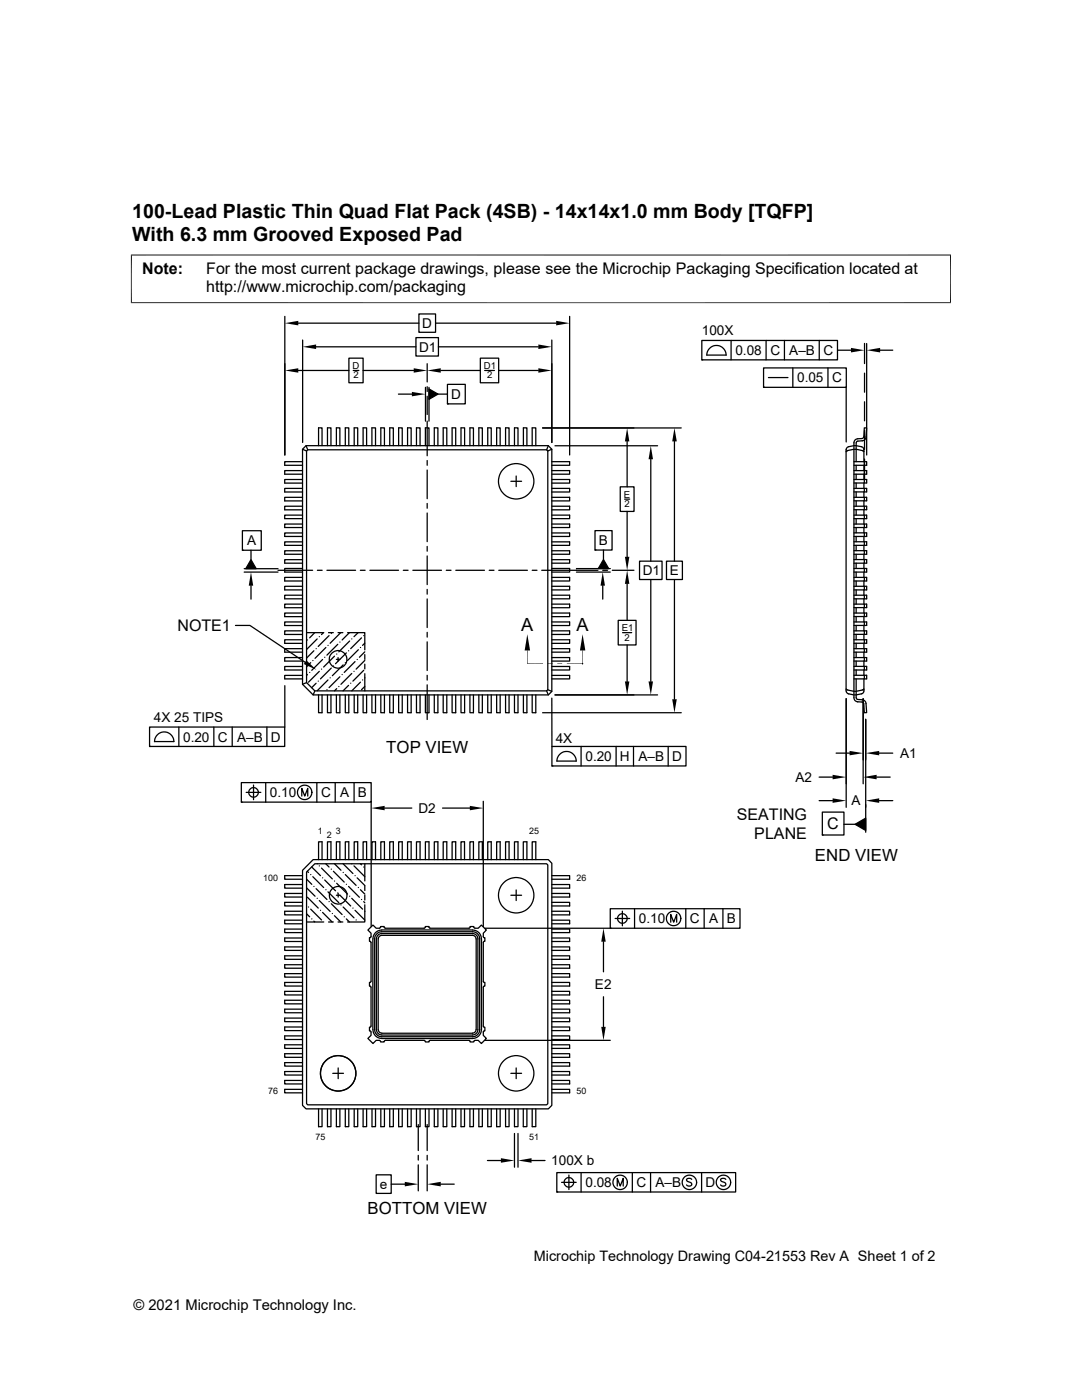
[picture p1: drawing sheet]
<svg xmlns="http://www.w3.org/2000/svg" width="216mm" height="279mm" viewBox="0 0 216 279" stroke-linecap="round" stroke-linejoin="round" font-family="sans-serif">
<g fill="none" stroke="#000" stroke-width=".25">
<path d="M56.8 63.1v27.7M59.5 73.9h10.1M59.5 64.5h24.1M60.4 67.9v20.4M63.1 69.2h19.9M69.6 71.5h2.9v4.9h-2.9zM70.5 73.9h1.1M72.5 73.9h10M79.5 78.7h2.7M83 67.4h4.5v3.7h-4.5zM83.6 62.7h3.3v3.6h-3.3zM84.9 77.3v6.8"/>
<path d="M85.2 72.6v3.6M85.2 77.2v.9M85.2 79.1v3.6M85.6 77.3v6.8M85.6 77.6l1.8 1.1-1.8 1zM86.9 64.5h24.1M87.4 78.7h1.9M87.5 69.2h19.9M87.9 73.9h7.9M89.3 76.7h3.5v3.9h-3.5zM95.8 71.5h3.7v4.9h-3.7zM96.7 73.9h2"/>
<path d="M99.5 73.9h7.9M110.1 67.9v20.4M113.7 63.1v27.7M140 67.9h27.1v3.9h-27.1zM140 71.8h.1M144.9 70.9a1.93 1.93 0 0 0-1.9-2 1.93 1.93 0 0 0-2 2h3.9M145.9 67.9v3.9M152.4 73.4h16.5v3.9h-16.5zM152.4 77.3h.1M152.9 67.9v3.9M153.3 75.4h3.9M156.5 67.9v3.9"/>
<path d="M158.2 73.4v3.9M163.5 67.9v3.9M165.2 73.4v3.9M167.1 69.9h2.7M168.8 77.3v10.9M172.5 68.5v4.1M172.5 74.5v3.8M172.9 68.6v22.2M175.4 69.9h2.7M60.4 89.7l.8 .3M60.4 92.1h-3.6v.8h3.6M60.4 93.9h-3.6v.7h3.6"/>
<path d="M60.4 95.7h-3.6v.7h3.6M60.4 97.5h-3.6v.7h3.6M60.4 99.3h-3.6v.7h3.6M61.1 88.9h48.3l.7 .8v48.3l-.7 .7h-46.9l-2.1-2.1v-46.9zM61.1 88.9l.3 .9M61.2 90l.2-.2h47.7l.2 .2v47.6l-.2 .3h-46.3l-1.6-1.7zM64.3 88.9v-3.5h-.7v3.5M65.3 88.9v-3.5h.7v3.5M67.1 88.9v-3.5h.7v3.5M68.9 88.9v-3.5h.7v3.5M70.7 88.9v-3.5h.7v3.5M72.5 88.9v-3.5h.7v3.5"/>
<path d="M74.2 88.9v-3.5h.7v3.5M76 88.9v-3.5h.7v3.5M77.8 88.9v-3.5h.7v3.5M79.5 88.9v-3.5h.8v3.5M81.3 88.9v-3.5h.7v3.5M83.1 88.9v-3.5h.7v3.5M84.9 88.9v-3.5h.7v3.5M85.2 84.1v6.9M85.2 91.9v1M85.2 93.8v5.7M86.7 88.9v-3.5h.7v3.5M88.4 88.9v-3.5h.8v3.5"/>
<path d="M89.3 80.6h.1M90.2 88.9v-3.5h.7v3.5M92 88.9v-3.5h.7v3.5M93.8 88.9v-3.5h.7v3.5M95.5 88.9v-3.5h.7v3.5M97.3 88.9v-3.5h.7v3.5M99.1 88.9v-3.5h.7v3.5M100.9 88.9v-3.5h.7v3.5M101.9 96.1h2.2M102.7 88.9v-3.5h.7v3.5M103 95v2.1M104.4 88.9v-3.5h.7v3.5"/>
<path d="M106.2 88.9v-3.5h.7v3.5M108.3 85.4h27.6M109.4 88.9l-.3 .9M110.1 92.1h3.6v.8h-3.6M110.1 93.9h3.6v.7h-3.6M110.1 95.7h3.6v.7h-3.6M110.1 97.5h3.6v.7h-3.6M110.1 99.3h3.6v.7h-3.6M110.1 89.7l-.8 .3M110.7 89h20.5M123.8 97.2h2.7v4.9h-2.7zM124.6 99.6h1"/>
<path d="M125.1 88.1v9.1M129.9 91.7v20.3M134.6 88.1v23.9M168.8 89.7v48.2M168.8 89.7l.4-.5a3.3 3.3 0 0 1 3.1 .3l.1 2.6M168.9 90.1h-.1M169.1 89.9l-.2 .2M169.1 89.9l1.3-.2 1.7 .2M170.4 93.9h2.5v.7h-2.5M170.4 95.7h2.5v.7h-2.5M170.4 97.5h2.5v.7h-2.5M170.4 99.3h2.5v.6h-2.5"/>
<path d="M170.4 92.1h2.5v.8h-2.5M170.8 92.9v1M170.8 94.6v1.1M170.8 96.4v1.1M170.8 98.2v1.1M170.8 99.9v1.1M172 87.5l.3-.3 .2-1.8h.4l-.1 1.8a.8 .8 0 0 1-.8 .8h-.8l-.3 .2-.1 3.9M172 87.5l-.8 .1a.79 .79 0 0 0-.8 .8v50.9a.8 .8 0 0 0 .7 .8h.9l.3 .2 .2 1.9h.4l-.1-1.8a.8 .8 0 0 0-.7-.7l-.9-.1-.3-.2-.1-3.9M172.1 89.9l.2 .2M172.4 90.1h.1M172.4 92.9v1M172.4 94.6v1.1"/>
<path d="M172.4 96.4v1.1M172.4 98.2v1.1M172.4 99.9v1.1M172.5 92.1v.8M172.5 93.9v.7M172.5 95.7v.7M172.5 97.5v.7M172.5 99.3v.6M172.5 80.2v3.8M172.5 85.9v3.8M172.5 91.6v4M48.4 105.9h3.7v3.9h-3.7z"/>
<path d="M48.4 109.8h.1M48.7 114.2h6.8M48.7 113.5h6.8M50.1 116.9v2.7M50.1 111.7l1 1.8h-2.1zM50.1 109.8v1.9M55.5 113.8h6.9M60.4 101h-3.6v.7h3.6M60.4 102.8h-3.6v.7h3.6M60.4 104.6h-3.6v.7h3.6M60.4 106.4h-3.6v.7h3.6M60.4 108.1h-3.6v.7h3.6"/>
<path d="M60.4 109.9h-3.6v.7h3.6M60.4 111.7h-3.6v.7h3.6M60.4 113.5h-3.6v.7h3.6M60.4 115.2h-3.6v.8h3.6M60.4 117h-3.6v.7h3.6M60.4 118.8h-3.6v.7h3.6M63.3 113.8h1M65.2 113.8h5.8M71.9 113.8h1M73.8 113.8h5.7M80.5 113.8h.9M82.4 113.8h5.7"/>
<path d="M85.2 100.5v.9M85.2 102.4v5.7M85.2 109.1v.9M85.2 111v5.7M85.2 117.6v1M85.2 119.5v5.7M89 113.8h1M91 113.8h5.7M97.6 113.8h1M99.5 113.8h5.7M106.2 113.8h.9M110.1 101h3.6v.7h-3.6"/>
<path d="M110.1 102.8h3.6v.7h-3.6M110.1 104.6h3.6v.7h-3.6M110.1 106.4h3.6v.7h-3.6M110.1 108.1h3.6v.7h-3.6M110.1 109.9h3.6v.7h-3.6M110.1 111.7h3.6v.7h-3.6M110.1 113.5h3.6v.7h-3.6M110.1 115.2h3.6v.8h-3.6M110.1 117h3.6v.7h-3.6M110.1 118.8h3.6v.7h-3.6M115 114.2h6.8M115 113.5h6.8"/>
<path d="M118.7 105.9h3.4v3.9h-3.4zM118.7 109.8h.1M119.3 113.8h-11.2M120.3 113.8h.9M120.3 116.9v2.7M120.4 111.7l1.1 1.8h-2.1zM120.4 109.8v1.9M122.2 113.8h4.3M125.1 102.1v9M125.1 116.5v7.3M127.6 112h4.5v3.7h-4.5zM129.9 115.7v20.3"/>
<path d="M133 112h3.2v3.7h-3.2zM134.6 115.7v23.9M170.4 101h2.5v.7h-2.5M170.4 102.8h2.5v.7h-2.5M170.4 104.6h2.5v.7h-2.5M170.4 106.3h2.5v.8h-2.5M170.4 109.9h2.5v.7h-2.5M170.4 111.7h2.5v.7h-2.5M170.4 113.5h2.5v.7h-2.5M170.4 115.2h2.5v.8h-2.5M170.4 117h2.5v.7h-2.5M170.4 118.8h2.5v.7h-2.5"/>
<path d="M170.4 108.1h2.5v.7h-2.5M170.8 101.7v1.1M170.8 103.5v1.1M170.8 105.3v1M170.8 107.1v1M170.8 108.8v1.1M170.8 110.6v1.1M170.8 112.4v1.1M170.8 114.2v1M170.8 116v1M170.8 117.7v1.1M170.8 119.5v1.1"/>
<path d="M172.4 101.7v1.1M172.4 103.5v1.1M172.4 105.3v1M172.4 107.1v1M172.4 108.8v1.1M172.4 110.6v1.1M172.4 112.4v1.1M172.4 114.2v1M172.4 116v1M172.4 117.7v1.1M172.4 119.5v1.1M172.5 101v.7"/>
<path d="M172.5 102.8v.7M172.5 104.6v.7M172.5 106.3v.8M172.5 108.1v.7M172.5 109.9v.7M172.5 111.7v.7M172.5 113.5v.7M172.5 115.2v.8M172.5 117v.7M172.5 118.8v.7M47 124.8h2.9l11 7.4M56.8 136.8v8.3"/>
<path d="M60.4 134.8h-3.6v.7h3.6M60.4 120.6h-3.6v.7h3.6M60.4 122.3h-3.6v.8h3.6M60.4 124.1h-3.6v.7h3.6M60.4 125.9h-3.6v.7h3.6M60.4 127.7h-3.6v.7h3.6M60.4 129.5h-3.6v.7h3.6M60.4 131.2h-3.6v.7h3.6M60.4 133h-3.6v.7h3.6M61.2 126.3h3.4M61.2 136.2l-.8 .4M61.3 134.6l-.1 .2"/>
<path d="M61.3 127.7h.1M61.8 134.2h.1M62 132.2l-.8 .9M62.4 131.8h.1M62.6 129.9l-1.4 1.4M62.8 126.3l-1 1M62.8 137.9l-.3 .8M63.1 129.5h.1M63.1 136.4l-.9 .8M63.3 127.5l-2.1 2.1M63.5 135.9h.1M63.6 138.7v3.5h.7v-3.5"/>
<path d="M63.7 134l-2.1 2.1M63.7 127.1h.1M64.2 133.5h.1M64.4 131.6l-2.2 2.2M64.5 126.3l-.3 .3M64.8 131.2h.1M65 129.2l-2.1 2.2M65.2 137.6h.1M65.3 138.7v3.5h.7v-3.5M65.4 128.8h.1M65.4 135.7l-2.1 2.2M65.6 126.3h.9"/>
<path d="M65.7 126.9l-2.2 2.1M65.9 135.3h.1M66.1 126.4h.1M66.1 133.3l-2.2 2.2M66.5 132.9h.1M66.7 131l-2.1 2.1M67.1 131.6h.7M67.1 138.7v3.5h.7v-3.5M67.2 130.5h.1M67.2 137.4l-.5 .5M67.4 128.6l-2.2 2.1M67.5 126.3h.9"/>
<path d="M67.5 131.2v.7M67.6 137h.1M67.8 128.1h.1M67.8 135.1l-2.1 2.1M68 126.3l-2.1 2.1M68.3 134.6h.1M68.5 132.7l-2.2 2.2M68.9 132.2h.1M68.9 138.7v3.5h.7v-3.5M69.1 130.3l-2.1 2.2M69.4 126.3h3.4v3.4M69.6 129.9h.1"/>
<path d="M69.6 136.8l-1.1 1.1M69.7 126.3l-1.4 1.4M69.8 127.9l-2.2 2.2M70 136.4h.1M70.2 127.5h.1M70.2 134.4l-2.2 2.2M70.6 134h.1M70.7 138.7v3.5h.7v-3.5M70.8 132l-2.1 2.2M71.3 131.6h.1M71.5 126.3l-.9 .8M71.5 129.7l-2.2 2.1"/>
<path d="M71.9 136.1l-1.7 1.8M71.9 129.2h.1M72.1 127.3l-2.1 2.2M72.3 135.7h.1M72.5 138.7v3.5h.7v-3.5M72.6 126.9h.1M72.6 133.8l-2.2 2.1M72.8 137l-.7 .6M72.8 135.3h.1M72.8 130.6v1M72.8 132.5v1M72.8 134.5v3.4"/>
<path d="M72.8 131.8l-1.7 1.7M72.8 130.1l-1.1 1.1M72.8 128.4l-.5 .4M74.2 138.7v3.5h.7v-3.5M76 138.7v3.5h.7v-3.5M77.8 138.7v3.5h.7v-3.5M79.5 138.7v3.5h.8v-3.5M81.3 138.7v3.5h.7v-3.5M83.1 138.7v3.5h.7v-3.5M84.9 138.7v3.5h.7v-3.5M85.2 126.2v.9M85.2 128.1v5.7"/>
<path d="M85.2 134.8v.9M85.2 136.7v6.9M86.7 138.7v3.5h.7v-3.5M88.4 138.7v3.5h.8v-3.5M90.2 138.7v3.5h.7v-3.5M92 138.7v3.5h.7v-3.5M93.8 138.7v3.5h.7v-3.5M95.5 138.7v3.5h.7v-3.5M97.3 138.7v3.5h.7v-3.5M99.1 138.7v3.5h.7v-3.5M100.9 138.7v3.5h.7v-3.5M102.7 138.7v3.5h.7v-3.5"/>
<path d="M104.4 138.7v3.5h.7v-3.5M106.2 138.7v3.5h.7v-3.5M109.1 137.9l.3 .8M109.3 137.6l.8 .4M110.1 120.6h3.6v.7h-3.6M110.1 122.3h3.6v.8h-3.6M110.1 124.1h3.6v.7h-3.6M110.1 125.9h3.6v.7h-3.6M110.1 127.7h3.6v.7h-3.6M110.1 129.5h3.6v.7h-3.6M110.1 131.2h3.6v.7h-3.6M110.1 133h3.6v.7h-3.6"/>
<path d="M110.1 134.8h3.6v.7h-3.6M110.1 139.3v9.7M110.7 138.7h20.5M116.2 132.5h.1M123.4 123.8h3.5v4.9h-3.5zM124.2 126.3h1.8M125.1 128.7v7.3M168.8 139.4v21.7M168.8 137.5l.1 .1M168.9 137.5l.2 .2M169.1 137.7l1.3 .3 1.7-.3M170.4 120.6h2.5v.7h-2.5"/>
<path d="M170.4 122.3h2.5v.7h-2.5M170.4 124.1h2.5v.7h-2.5M170.4 125.9h2.5v.7h-2.5M170.4 127.7h2.5v.7h-2.5M170.4 129.5h2.5v.7h-2.5M170.4 131.2h2.5v.7h-2.5M170.4 133h2.5v.7h-2.5M170.4 134.8h2.5v.7h-2.5M170.8 121.3v1M170.8 123v1.1M170.8 124.8v1.1M170.8 126.6v1.1"/>
<path d="M170.8 128.4v1.1M170.8 130.2v1M170.8 131.9v1.1M170.8 133.7v1.1M172.2 139.4v17M172.3 137.5l-.2 .2M172.4 135.5v2.4l-.4 .5a3.3 3.3 0 0 1-3.1-.2l-.1-.3M172.4 121.3v1M172.4 123v1.1M172.4 124.8v1.1M172.4 126.6v1.1M172.4 128.4v1.1"/>
<path d="M172.4 130.2v1M172.4 131.9v1.1M172.4 133.7v1.1M172.4 137.5v.1M172.5 120.6v.7M172.5 122.3v.7M172.5 124.1v.7M172.5 125.9v.7M172.5 127.7v.7M172.5 129.5v.7M172.5 131.2v.7M172.5 133v.7"/>
<path d="M172.5 134.8v.7M29.8 145.1h27v3.9h-27zM29.8 149h.1M34.7 148a1.93 1.93 0 0 0-1.9-1.9 1.93 1.93 0 0 0-2 1.9h3.9M35.7 145.1v3.9M42.7 145.1v3.9M46.3 145.1v3.9M48.2 156.2h25.9v3.9h-25.9zM49.1 158.1h2.9M50.6 156.7v2.9M53 156.2v3.9M53.3 145.1v3.9"/>
<path d="M60.2 158.9v-1.6l.6 1.6 .6-1.6v1.6M63.2 156.2v3.9M66.9 156.2v3.9M70.7 156.2v3.9M74.1 159.9v25M96.4 159.9v25M108.3 142.2h27.6M110.1 149h26.8v3.9h-26.8zM110.1 152.9h.1M111.1 151.9h3.9a1.93 1.93 0 0 0-1.9-1.9 1.93 1.93 0 0 0-2 1.9M116 149v3.9M122.9 149v3.9"/>
<path d="M126.4 149v3.9M133.3 149v3.9M163.4 155.1h2.7M163.4 159.8h2.7M166.8 150.3h2.7M172.7 143.6v22.5M174.9 155.1h2.7M175.4 150.3h2.7M175.4 159.8h2.7M48.2 160.1h.1M60.4 178.3h-3.6v.7h3.6M60.4 176.5h-3.6v.7h3.6"/>
<path d="M60.4 174.8h-3.6v.7h3.6M61.2 175.5l1 1M61.2 177.2l1.7 1.7M61.3 173.9l.3 .2M61.3 179.1l2.2 2.1M62 174.5h.1M62.2 173l1.7 1.8M62.4 175l2.2 2.1M62.5 171.6h46.9l.7 .7v48.3l-.7 .7h-48.3l-.7-.7v-46.9zM62.6 176.9h.1M62.8 172.4h46.3l.2 .2v47.7l-.2 .2h-47.7l-.2-.2v-46.3zM63.1 177.4l2.1 2.1"/>
<path d="M63.3 179.3h.1M63.3 172.4h.1M63.6 171.6v-3.6h.7v3.6M63.7 172.8h.1M63.7 179.7l2.2 2.2M64.2 173.2l2.1 2.2M64.4 175.2h.1M64.8 175.6l2.2 2.2M65 172.4l.7 .6M65 177.6h.1M65.3 171.6v-3.6h.7v3.6M65.4 178l2.2 2.1"/>
<path d="M65.7 179.9h.1M66.1 173.5h.1M66.5 173.9l2.2 2.1M66.7 175.8h.1M66.7 172.4l1.3 1.3M67.1 178.7h.7M67.1 171.6v-3.6h.7v3.6M67.2 176.3l2.1 2.1M67.4 178.2h.1M67.5 178.3v.7M67.8 178.6l2.2 2.2M68.5 172.4l1.9 1.9"/>
<path d="M68.5 174.1h.1M68.9 174.5l2.2 2.2M68.9 171.6v-3.6h.7v3.6M69.1 176.5h.1M69.6 176.9l2.1 2.2M69.8 178.9h.1M70.2 172.4h.1M70.2 179.3l2.1 2.1M70.6 172.8l2.2 2.2M70.7 171.6v-3.6h.7v3.6M70.8 174.8h.1M71.3 175.2l1.5 1.6v.9"/>
<path d="M71.5 177.1h.1M71.9 172.4l.2 .2M71.9 177.6l.9 .8M72.1 179.5h.1M72.5 171.6v-3.6h.7v3.6M72.6 173h.1M72.6 179.9l.2 .3M72.8 172.4v3.4M72.8 178.7v.9M74.2 171.6v-3.6h.7v3.6M76 171.6v-3.6h.7v3.6M76.8 161.3h5.4"/>
<path d="M77.8 171.6v-3.6h.7v3.6M79.5 171.6v-3.6h.8v3.6M81.3 171.6v-3.6h.7v3.6M83.1 171.6v-3.6h.7v3.6M84.9 171.6v-3.6h.7v3.6M86.7 171.6v-3.6h.7v3.6M88.3 161.3h5.4M88.4 171.6v-3.6h.8v3.6M90.2 171.6v-3.6h.7v3.6M92 171.6v-3.6h.7v3.6M93.8 171.6v-3.6h.7v3.6M95.5 171.6v-3.6h.7v3.6"/>
<path d="M97.3 171.6v-3.6h.7v3.6M99.1 171.6v-3.6h.7v3.6M100.9 171.6v-3.6h.7v3.6M101.9 178.7h2.2M102.7 171.6v-3.6h.7v3.6M103 177.6v2.1M104.4 171.6v-3.6h.7v3.6M106.9 171.6v-3.6h-.7v3.6M110.1 178.3h3.6v.7h-3.6M110.1 176.5h3.6v.7h-3.6M110.1 174.8h3.6v.7h-3.6M164.1 162.1h4.3v4.5h-4.3z"/>
<path d="M164.1 166.6h.1M168.4 164.5h2.2M170.6 164.5l2.1-1.2v2.4zM60.4 199.6h-3.6v.7h3.6M60.4 197.8h-3.6v.8h3.6M60.4 196.1h-3.6v.7h3.6M60.4 194.3h-3.6v.7h3.6M60.4 192.5h-3.6v.7h3.6M60.4 190.8h-3.6v.7h3.6M60.4 189h-3.6v.7h3.6M60.4 187.2h-3.6v.7h3.6M60.4 185.4h-3.6v.7h3.6"/>
<path d="M60.4 183.6h-3.6v.8h3.6M60.4 181.9h-3.6v.7h3.6M60.4 180.1h-3.6v.7h3.6M61.2 182.4l.6 .6M61.2 184h3.4M61.6 181h.1M62 181.4l2.2 2.2M62.2 183.4h.1M62.6 183.8l.2 .2M63.9 181.7h.1M64.4 182.1l1.9 1.9M65.6 184h.9"/>
<path d="M66.1 180.4l2.2 2.1M66.3 182.3h.1M66.7 182.8l1.3 1.2M67.5 184h.9M68 180.6h.1M68.5 181l2.1 2.2M68.7 183h.1M69.1 183.4l.6 .6M70.4 181.2h.1M70.8 181.7l2 1.9M71.1 183.6h.1M72.8 180.6v3.4h-3.4"/>
<path d="M72.8 181.9h.1M74.4 187.4v18.1M75.1 187.4v18.1M75.1 187.4l.2-.6 .3-.3 .6-.2h18.1l.6 .2 .3 .3 .2 .6v18.1l-.2 .6-.3 .3-.6 .1M75.2 186.4l.5-.4 .5-.1h18.1a1.45 1.45 0 0 1 1.4 1.5v18.1a1.45 1.45 0 0 1-1.4 1.4h-18.1a1.45 1.45 0 0 1-1.4-1.4v-18.1v-.5zM75.7 185.3h-.6l-.7-.7-1 1 .6 .6v.8l-.3 .1v.8l.3 .2v7.8l-.3 .2v.7l.3 .2v7.8l-.2 .2M76.2 185.6h18.1M76.2 185.6a1.73 1.73 0 0 0-1.8 1.8M76.6 185v-.1h-.7l-.2 .3M76.7 185l.2 .2M76.9 185.3h7.7M85.8 185.2l-.2-.3h-.7l-.3 .3"/>
<path d="M85.8 185.3h7.8M94.3 185.6a1.77 1.77 0 0 1 1.8 1.8v18.1a1.73 1.73 0 0 1-1.8 1.7M94.8 185.3h.6l.7-.7 .9 1-.6 .6 .1 .8 .3 .1v.8l-.4 .2v7.8l.4 .2v.7l-.4 .2v7.8l.2 .2M94.8 185.2l-.3-.3h-.7l-.2 .3M95 187.4a.72 .72 0 0 0-.7-.7h-18.1a.72 .72 0 0 0-.7 .7v18.1a.77 .77 0 0 0 .7 .7M95 187.4v18.1M96.8 185.3h25M110.1 199.6h3.6v.7h-3.6M110.1 197.8h3.6v.8h-3.6M110.1 196.1h3.6v.7h-3.6M110.1 194.3h3.6v.7h-3.6M110.1 192.5h3.6v.7h-3.6"/>
<path d="M110.1 190.8h3.6v.7h-3.6M110.1 189h3.6v.7h-3.6M110.1 187.2h3.6v.7h-3.6M110.1 185.4h3.6v.7h-3.6M110.1 183.6h3.6v.8h-3.6M110.1 181.9h3.6v.7h-3.6M110.1 180.1h3.6v.7h-3.6M120.4 187.9v6.1M120.4 198.9v6M121.8 181.4h25.9v3.9h-25.9zM121.8 185.3h.1M122.7 183.3h2.9"/>
<path d="M124.2 181.8v3M126.6 181.4v3.9M133.8 184v-1.5l.6 1.5 .6-1.5v1.5M136.8 181.4v3.9M140.5 181.4v3.9M144.3 181.4v3.9M60.4 217.4h-3.6v.7h3.6M60.4 215.6h-3.6v.7h3.6M60.4 213.8h-3.6v.7h3.6M60.4 212.1h-3.6v.7h3.6M60.4 210.3h-3.6v.7h3.6M60.4 208.5h-3.6v.7h3.6"/>
<path d="M60.4 206.7h-3.6v.8h3.6M60.4 205h-3.6v.7h3.6M60.4 203.2h-3.6v.7h3.6M60.4 201.4h-3.6v.7h3.6M66.4 214.2h2.1M67.5 213.1v2.2M73.8 205l-.1 .7 .3 .2v.7l-.6 .6 1 1.1 .7-.7h.6M74.4 205.5a1.73 1.73 0 0 0 1.8 1.7M75.1 205.5l.2 .6 .3 .3 .6 .1M75.7 207.6l.2 .3h.7M76.2 206.2h18.1M76.2 206.6h18.1"/>
<path d="M76.2 207.3h18.1M76.9 207.6l-.2 .3M76.9 207.6h7.7M84.6 207.6l.3 .3h.7l.2-.3M85.8 207.6h7.8M93.6 207.6l.2 .3h.7l.3-.3M95 205.5a.72 .72 0 0 1-.7 .7M96.6 205h.2v.7l-.3 .2-.1 .7 .6 .6-.9 1.1-.7-.7h-.6M96.8 207.6h25M101.9 214.2h2.2M103 213.1v2.2M110.1 215.6h3.6v.7h-3.6"/>
<path d="M110.1 213.8h3.6v.7h-3.6M110.1 212.1h3.6v.7h-3.6M110.1 210.3h3.6v.7h-3.6M110.1 208.5h3.6v.7h-3.6M110.1 206.7h3.6v.8h-3.6M110.1 205h3.6v.7h-3.6M110.1 203.2h3.6v.7h-3.6M110.1 201.4h3.6v.7h-3.6M110.1 217.4h3.6v.7h-3.6M63.6 221.3v3.6h.7v-3.6M65.3 221.3v3.6h.7v-3.6M67.1 221.3v3.6h.7v-3.6"/>
<path d="M68.9 221.3v3.6h.7v-3.6M70.7 221.3v3.6h.7v-3.6M72.5 221.3v3.6h.7v-3.6M74.2 221.3v3.6h.7v-3.6M75.1 234.5h3v3.7h-3zM76 221.3v3.6h.7v-3.6M77.8 221.3v3.6h.7v-3.6M78.1 236.3h2.7M79.5 221.3v3.6h.8v-3.6M81.3 221.3v3.6h.7v-3.6M83.1 221.3v3.6h.7v-3.6M83.5 224.4v5.2"/>
<path d="M83.5 230.6v.9M83.5 232.5v5.2M84.9 221.3v3.6h.7v-3.6M85.2 224.4v5.2M85.2 230.6v.9M85.2 232.5v5.2M86.7 221.3v3.6h.7v-3.6M87.9 236.3h2.7M88.4 221.3v3.6h.8v-3.6M90.2 221.3v3.6h.7v-3.6M92 221.3v3.6h.7v-3.6M93.8 221.3v3.6h.7v-3.6"/>
<path d="M95.5 221.3v3.6h.7v-3.6M97.3 231.6h2.6M97.3 221.3v3.6h.7v-3.6M99.1 221.3v3.6h.7v-3.6M100.9 221.3v3.6h.7v-3.6M102.7 226.2v6.7M102.7 221.3v3.6h.7v-3.6M103.4 226.2v6.7M104.4 221.3v3.6h.7v-3.6M106.1 231.6h2.7M106.2 221.3v3.6h.7v-3.6M111.1 234h35.7v3.9h-35.7z"/>
<path d="M111.1 237.9h.1M112.1 236h2.9M113.5 234.5v2.9M116 234v3.9M123.2 236.7v-1.5l.6 1.5 .6-1.5v1.5M126.2 234v3.9M129.8 234v3.9M138 235.4a.6 .6 0 0 0-1 .1l.1 .3 .9 .3v.4a.66 .66 0 0 1-1 0M140 234v3.9M144.8 235.4a.6 .6 0 0 0-1 .1l.1 .3 .9 .3v.4a.66 .66 0 0 1-1 0"/>
<circle cx="103" cy="96.1" r="3.5"/>
<circle cx="67.5" cy="131.6" r="1.75"/>
<circle cx="50.6" cy="158.1" r=".96"/>
<circle cx="60.8" cy="158.1" r="1.44"/>
<circle cx="67.5" cy="178.7" r="1.75"/>
<circle cx="103" cy="178.7" r="3.5"/>
<circle cx="124.2" cy="183.3" r=".96"/>
<circle cx="134.4" cy="183.3" r="1.44"/>
<circle cx="67.5" cy="214.2" r="3.5"/>
<circle cx="103" cy="214.2" r="3.5"/>
<circle cx="113.5" cy="236" r=".96"/>
<circle cx="123.7" cy="236" r="1.44"/>
<circle cx="137.6" cy="236" r="1.44"/>
<circle cx="144.4" cy="236" r="1.44"/>
</g>
<g fill="#000">
<path d="M56.8 64.5l2.7-.5v.9zM56.8 73.9l2.7-.4v.9zM60.4 69.2l2.7-.5v1zM82.2 78.2l2.7 .5-2.7 .4zM82.5 73.5l2.7 .4-2.7 .5zM85.6 77.6l1.8 1.1-1.8 1zM85.2 73.9l2.7-.4v.9zM107.4 68.7l2.7 .5-2.7 .5zM107.4 73.5l2.7 .4-2.7 .5zM111 64l2.7 .5-2.7 .4zM169.8 69.4l2.7 .5-2.7 .4zM172.9 69.9l2.7-.5v.9z"/>
<path d="M125.1 85.4l.5 2.7h-.9zM129.9 89l.4 2.7h-.9zM134.6 85.4l.4 2.7h-.9zM50.1 114.2l.4 2.7h-.9zM50.1 111.7l1 1.8h-2.1zM120.3 114.2l.4 2.7h-.9zM120.4 111.7l1.1 1.8h-2.1zM124.7 111.1h.9l-.5 2.7zM125.1 113.8l.5 2.7h-.9zM61.1 131.8l2 1.9-2.5-1.2zM105.2 126.6l.6 3.2h-1.1zM109.3 132.4h1l-1 .1z"/>
<path d="M109.3 132.5l1-.1v.1zM111.2 132.4h1l-1 .1zM111.2 132.5l1-.1v.1zM116.2 126.6l.6 3.2h-1.1zM124.7 136h.9l-.5 2.7zM129.4 136h.9l-.4 2.7zM134.1 139.6h.9l-.4 2.6zM166.1 154.6l2.7 .5-2.7 .4zM166.1 159.3l2.7 .5-2.7 .4zM169.5 149.9l2.7 .4-2.7 .4zM172.2 155.1l2.7-.5v.9zM172.7 150.3l2.7-.4v.8z"/>
<path d="M172.7 159.8l2.7-.5v.9zM74.1 161.3l2.7-.5v.9zM93.7 160.8l2.7 .5-2.7 .4zM170.6 164.5l2.1-1.2v2.4zM120.4 185.3l.5 2.6h-.9zM120 204.9h.9l-.5 2.7zM80.8 235.9l2.7 .4-2.7 .5zM85.2 236.3l2.7-.4v.9zM99.9 231.1l2.8 .5-2.8 .5zM103.4 231.6l2.7-.5v1z"/>
</g>
<path d="M26.1 50.9h163.7M26.2 50.8v9.7M189.7 50.8v9.7M26.1 60.4h163.7M105.2 129.8v2.7h3.2M113.1 132.5h3.1M116.2 132.4v.1M116.3 129.8v2.7" fill="none" stroke="#000" stroke-width=".2"/>
<g font-size="3.9">
<text x="26.4" y="43.5">100-Lead Plastic Thin Quad Flat Pack (4SB) - 14x14x1.0 mm Body [TQFP]</text>
<text x="26.4" y="48.1">With 6.3 mm Grooved Exposed Pad</text>
</g>
<g font-size="3.6">
<text x="104" y="125.9">A</text>
<text x="115" y="125.9">A</text>
</g>
<g font-size="3.3">
<text x="77.1" y="150.2">TOP VIEW</text>
<text x="162.6" y="171.8">END VIEW</text>
<text x="73.3" y="242.2">BOTTOM VIEW</text>
</g>
<g font-size="3.2">
<text x="28.4" y="54.7">Note:</text>
<text x="41.1" y="58.3">http://www.microchip.com/packaging</text>
<text x="41.1" y="54.7">For the most current package drawings, please see the Microchip Packaging Specification located at</text>
<text x="35.4" y="125.9">NOTE1</text>
<text x="147" y="163.6">SEATING</text>
<text x="150.5" y="167.4">PLANE</text>
<text x="165.1" y="165.5">C</text>
</g>
<g font-size="2.9">
<text x="106.5" y="251.7">Microchip Technology Drawing C04-21553 Rev A Sheet 1 of 2</text>
<text x="26.6" y="261.3">© 2021 Microchip Technology Inc.</text>
</g>
<g font-size="2.7">
<text x="84.2" y="65.4">D</text>
<text x="83.7" y="70.2">D1</text>
<text x="140" y="67">100X</text>
<text x="146.7" y="70.8">0.08</text>
<text x="153.7" y="70.9">C</text>
<text x="157.5" y="70.9">A–B</text>
<text x="164.3" y="70.9">C</text>
<text x="159" y="76.3">0.05</text>
<text x="166" y="76.3">C</text>
<text x="90" y="79.6">D</text>
<text x="49.3" y="108.8">A</text>
<text x="119.5" y="108.8">B</text>
<text x="128.3" y="114.8">D1</text>
<text x="133.6" y="114.8">E</text>
<text x="30.7" y="144.1">4X 25 TIPS</text>
<text x="36.5" y="148">0.20</text>
<text x="43.5" y="148">C</text>
<text x="47.3" y="148">A–B</text>
<text x="54" y="148">D</text>
<text x="110.9" y="148.2">4X</text>
<text x="116.8" y="151.9">0.20</text>
<text x="123.7" y="151.9">H</text>
<text x="127.4" y="151.9">A–B</text>
<text x="134.1" y="151.9">D</text>
<text x="179.6" y="151.3">A1</text>
<text x="53.9" y="159.1">0.10</text>
<text x="64.1" y="159.1">C</text>
<text x="67.9" y="159.1">A</text>
<text x="71.4" y="159.1">B</text>
<text x="158.7" y="156">A2</text>
<text x="169.9" y="160.7">A</text>
<text x="83.5" y="162.2">D2</text>
<text x="127.5" y="184.3">0.10</text>
<text x="137.7" y="184.3">C</text>
<text x="141.5" y="184.3">A</text>
<text x="145" y="184.3">B</text>
<text x="118.7" y="197.4">E2</text>
<text x="110" y="232.6">100X b</text>
<text x="75.8" y="237.3">e</text>
<text x="116.8" y="236.9">0.08</text>
<text x="127" y="236.9">C</text>
<text x="130.8" y="236.9">A–B</text>
<text x="140.8" y="236.9">D</text>
</g>
<g font-size="1.9">
<text x="70.3" y="73.7">D</text>
<text x="70.5" y="75.5">2</text>
<text x="96.6" y="73.7">D1</text>
<text x="97.2" y="75.5">2</text>
<text x="124.5" y="99.4">E</text>
<text x="124.6" y="101.2">2</text>
<text x="124.1" y="126">E1</text>
<text x="124.6" y="127.8">2</text>
</g>
<g font-size="1.8">
<text x="63.4" y="166.4">1</text>
<text x="65.2" y="167.2">2</text>
<text x="67" y="166.4">3</text>
<text x="105.6" y="166.4">25</text>
<text x="52.5" y="175.8">100</text>
<text x="115" y="175.8">26</text>
<text x="53.5" y="218.4">76</text>
<text x="115" y="218.4">50</text>
<text x="62.9" y="227.6">75</text>
<text x="105.6" y="227.6">51</text>
</g>
</svg>
